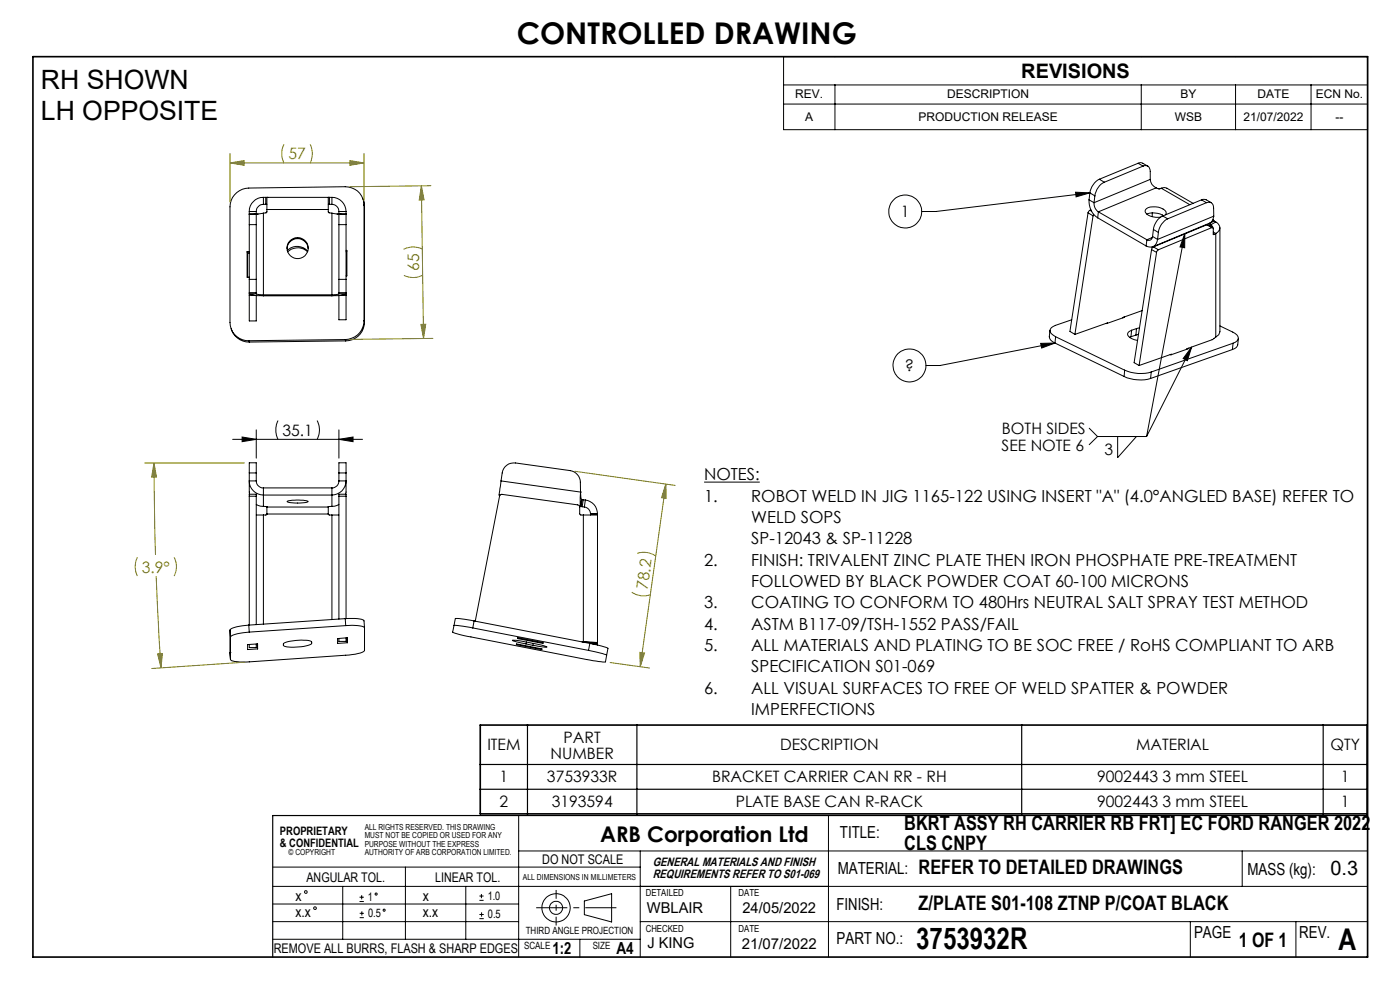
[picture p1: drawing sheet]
<svg xmlns="http://www.w3.org/2000/svg" width="297mm" height="210mm" viewBox="0 0 297 210" stroke-linecap="round" stroke-linejoin="round" font-family="sans-serif">
<g fill="none" stroke="#000" stroke-width=".21">
<path d="M166.2 12h123.9v15.5h-123.9zM166.2 18h123.9M177.1 18v9.5M242.1 18v9.5M262.1 18v9.5M278.1 18v9.5M166.2 22.1h123.9M233.2 38a4 4 0 0 0-2 2.9M233.2 38l1.1 .7M234.3 38.7a3.8 3.8 0 0 0-2 2.8M241.4 34.6h.9l1.2 .6M241.4 34.6l1.1 .6"/>
<path d="M241.4 34.6l-8.2 3.4M242.5 35.2a1.04 1.04 0 0 1 1.1 .1 1.04 1.04 0 0 1 .4 1.1v1.7M242.5 35.2l-8.2 3.5M244 38.1a2.09 2.09 0 0 0 1.3 1.8M244 38.1l-11.9 4.9M245.3 39.9l.6 .2 .4-.2M245.3 39.9l-12.3 5M246.3 39.9l.8-.1 .4 .1 5.6 3.2M246.3 39.9l6.1 3.5M52.4 53.4v5.4h.5M52.4 53.4h.5M52.4 53.4l.1 .3"/>
<path d="M52.5 53.7v5.1M52.5 53.7h.4M52.9 59.3v2.8M52.9 45.5v2.2M52.9 45.4v.1M52.9 44.9v.5M52.9 45.5h.1M52.9 47.7v11.6M52.9 59.3h1.5M52.9 47.7h1.5M52.9 45.5h1.5M52.9 45.4h1.5"/>
<path d="M52.9 44.9h1.5M54.4 59.3v2.8M54.4 45.5v2.2M54.4 44.9v.6M54.4 47.7v11.6M54.8 45.4l-1 .1M55.9 45.2l-1.5 .3h-1.5M55.9 41.9a3 3 0 0 0-3 3M55.9 43.3a1.57 1.57 0 0 0-1.5 1.6M55.9 41.9v1.4M55.9 45.2v17.6M55.9 41.9h.5"/>
<path d="M55.9 43.3h.5M56.4 43.3h.2M56.4 41.9h.2M56.4 41.9v1.4M56.6 44.4v.7l-.7 .1M56.6 41.9v2.5M56.6 41.9h.1M56.6 44.4h13M56.6 41.9h13M60.9 52.7a2.24 2.24 0 0 1 2.2-2.1 2.24 2.24 0 0 1 2.3 2.1M60.9 53.1a3 3 0 0 1 4.4 .2M61 53.4a3.1 3.1 0 0 1 4.2 0"/>
<path d="M69.6 44.4l.1 .6 .7 .2M69.6 41.9h.1M69.6 41.9v2.5M69.6 43.3h.3M69.6 41.9h.3M69.9 41.9h.5M69.9 41.9v1.4M69.9 43.3h.5M70.4 45.2l1.5 .3M70.4 43.3a1.51 1.51 0 0 1 1.5 1.6M70.4 41.9a3 3 0 0 1 3 3M70.4 41.9v1.4"/>
<path d="M70.4 45.2v17.6M71.5 45.4l.9 .1M71.9 59.3v2.8M71.9 45.5v2.2M71.9 45.4h.1M71.9 44.9v.5M71.9 45.5h.1M71.9 47.7v11.6M71.9 59.3h1.5M71.9 47.7h1.5M71.9 45.5h1.5M71.9 45.4h1.5"/>
<path d="M71.9 44.9h1.5M73.4 59.3v2.8M73.4 45.5v2.2M73.4 45.4v.1M73.4 44.9v.5M73.4 45.5h.1M73.4 47.7v11.6M73.4 53.4h.2M73.4 53.1h.2v5.4h-.2M77 42.2l.3 1.6M77.2 43.5a3.9 3.9 0 0 0-4-3.9l-20.4 .3a4.1 4.1 0 0 0-4 4v24.5a3.9 3.9 0 0 0 4 3.9M77.2 43.5v24.5"/>
<path d="M77.2 43.5l.1 .3M77.3 43.8v24.5M228.2 40.8l3 .1-2.9 .9zM230.8 45.1l-3.8 25.2 1 .6M230.8 45.1l1.1 .7M231 42.4a4.2 4.2 0 0 0 1.9 3.8M231 42.4l1.1 .6M231.2 44.6l-.4 .5M231.2 40.9l1.1 .6M231.2 40.9l-.2 1.5M231.2 44.6l.4 .2M231.2 40.9l-32.7 4h-3"/>
<path d="M231.4 44.5l-.2 .1M231.9 45.8l-3.9 25.1M232 45.5l-.1 .3M232.1 43a2.12 2.12 0 0 0 .9 1.9M232.3 41.5l-.2 1.5M232.9 46.2l10.2 6M233 44.9l10.3 6M233 44.9l-.1 1.3M243.3 45.4a4 4 0 0 1 3.5 .3M243.3 50.9l-.2 1.3M244.3 52.9l-3.7 24 1.1 .6M244.3 52.9l1.1 .6"/>
<path d="M244.4 45.1v.9M244.4 52.4v.2M244.5 50.4l-1.2 .5M244.5 50.2a.78 .78 0 0 1-1.2 .7M244.5 50.2l1.1 .6M244.7 52.4l-.4 .5M244.7 48.7l1 .6M244.7 48.7l-.2 1.5M244.7 52.4l1 .6M245.4 53.5l-3.7 24M245.6 50.8a1.55 1.55 0 0 1-.8 1.4 1.55 1.55 0 0 1-1.7 0M245.7 53l-.3 .5"/>
<path d="M245.7 49.3l-.1 1.5M246.6 45.6v.3M246.6 51.5v.1M246.7 45.8a3.7 3.7 0 0 0-2 2.9M246.7 45.8l1 .6M247.3 45.6a.79 .79 0 0 0-.6-1.3 3.8 3.8 0 0 0-3.5 0 .65 .65 0 0 0 0 1.1 4 4 0 0 0 3 .7M247.7 46.4a3.7 3.7 0 0 0-2 2.9M251.4 49.5l-8.2 43.1M251.4 49.5l-.1 3.1-1-.2zM254.9 42.4l.8-.1 1.3 .7M254.9 42.4l1 .6M254.9 42.4l-8.2 3.4"/>
<path d="M255.9 43a1.05 1.05 0 0 1 1.2 .1 1.05 1.05 0 0 1 .4 1v1.8M255.9 43l-8.2 3.4M256 47.7h.2l1.1 .6M256 47.7l1.1 .6M256 47.7l-11.3 4.7M256.4 47.4l.1 .1M256.5 47.5l.4 .2M256.7 47.3l-12.1 5M256.9 47.7l.3 .3 .1 .3M256.9 47.7v.3M257.1 48.3h.2l.1 .2v1.2M257.1 48.3l-11.4 4.7"/>
<path d="M257.4 49.7h.2M257.4 46.6l.2 .3M257.4 49.2l.5 .3M257.5 45.9l-.2 .8-.6 .6M257.5 45.9l-11.9 4.9M257.6 46.9l-1.1 .6M257.6 46.9l.3 .2M257.9 47.1a1.28 1.28 0 0 1 .9 1.2 1.28 1.28 0 0 1-.9 1.2M257.9 49.5l-.3 .2M257.9 49.5v22M257.9 47.1l-1 .6M258.8 48.3v22.1l-.2 .6-.7 .5"/>
<path d="M49 69.7a3.9 3.9 0 0 0 3.9 2.9M52.8 72.3l.1 .3M52.9 62.3a6.3 6.3 0 0 0 3 .5M52.9 62.3v.3M52.9 62.1v.2M52.9 62.6v5.5h1.5v-5.4M52.9 62.1h1.5M52.9 62.3h1.5M52.9 62.6h1M54.4 62.3l1.2 .2h15.1l1.2-.2M54.4 62.1v.2M55.9 62.8h14.5"/>
<path d="M71.9 62.1v.2M71.9 62.1h1.5M71.9 62.3h1.5M72.4 62.6h1M73.2 72l.1 .3M73.2 72l-20.4 .3M73.3 72.3l-20.4 .3M73.4 62.3a6.3 6.3 0 0 1-3 .5M73.4 62.3v.3M73.4 62.6v5.2h-1.5v-5.1M73.4 62.1v.2M77.2 68a4 4 0 0 1-4 4"/>
<path d="M77.2 68l.1 .3M77.3 68.3a4 4 0 0 1-4 4M220.8 72.8h3l-2.8 1zM222.7 70.1l-.1 1.3a1.53 1.53 0 0 0 1.2 1.4M223.8 72.8l14.7 7.1M223.8 72.8l-24.4 4.7h-3M223.9 71.4l14.7 7.1M223.9 71.4l-.1 1.4M227.4 67.8l-3.5 1.2a1.22 1.22 0 0 0-1.1 1.5l1.1 .9M234.9 68.6l-6.9 2.3M238.4 67.2l.1 .1-3.9 1.3M238.5 79.9a8.3 8.3 0 0 0 5.6 .4"/>
<path d="M238.6 78.5a8.1 8.1 0 0 0 5.6 .4M238.6 78.5l-.1 1.4M239.9 71.4l-.3 .1M240.1 70.1a.92 .92 0 0 0-.9 .9 3 3 0 0 0 2.1 1.2M240.1 70.1l-.2 1.3M241 71.1l-1.1 .3M241.1 69.7l-1 .4M241.1 69.7l-.1 1.4M241.5 70.9l-.5 .2M241.7 69.6l-.6 .1M242.3 65.9l-4.1 1.5M244.2 78.9l-.1 1.4"/>
<path d="M248.5 75.2l-6.8 2.3M252.1 73.9h.1l-3.8 1.4-.2-.1M252.8 73.6l-9.6 19M252.8 73.6l-.9 2.9-.9-.4zM257.9 71.5l-.8 .6-5.3 2M258.8 69.1l2.7 1.3a1.46 1.46 0 0 1 1.1 1.6l-.5 .6-.5 .2M261.4 74.1l-17.3 6.2M261.6 72.8l-17.4 6.1M261.6 72.8l-.2 1.3M262.7 71.8l-.1 1.4a1.36 1.36 0 0 1-1.2 .9M49.4 93.2h27.5M51.4 92.7l3 .5-3 .5z"/>
<path d="M54.4 91.2v6M59 89.2a4.5 4.5 0 0 0 0 4M67.3 89.2a4.2 4.2 0 0 1 0 4M71.9 93.2l3-.5v1zM71.9 91.2v6M231.1 90.8l1.7 1.8M232.8 92.6h10.4M232.8 92.6l-1.7 1.7M237.1 92.6v4.5l4-4.5M52.9 105.3v-.5h1.5v.5M52.9 100.3v-2.1h1.5v2.1M52.9 100.3v4.6"/>
<path d="M52.9 105.3v27.3M52.9 105.3h1.5M52.9 100.3h1.5M54.4 102h-1.5a3 3 0 0 0 3 3h14.5a3 3 0 0 0 3-3h-1.5M54.4 107l.9 .4h.6M54.4 102a1.51 1.51 0 0 0 1.5 1.5M54.4 109.2h1.5M54.4 100.3v1.7M54.4 105.3v27.2M55.9 107.4l.7 .2M55.9 103.5v3.9M55.9 109.2v23.2"/>
<path d="M55.9 103.5h14.5M56.6 107.6v1.4M56.6 109l-.2 .2h-.5M56.6 107.6h13M56.6 109h13M60.9 106.4a8.2 8.2 0 0 1 4.5 0 8.1 8.1 0 0 1-4.5 0zM69.6 107.6v1.4M69.6 109l.3 .2h.5M70.4 107.4l-.8 .2M70.4 109.2h1.5M70.4 103.5v3.9M70.4 109.2v22.2"/>
<path d="M71.9 107l-.9 .4h-.6M71.9 102a1.45 1.45 0 0 1-1.5 1.5M71.9 105.3v-.5h1.5v.5M71.9 100.3v-2.1h1.5v2.1M71.9 105.3h1.5M71.9 100.3v1.7M71.9 105.3v26M71.9 100.3h1.5M73.4 100.3l-.1 4.5M73.4 105.3v25.9M106.3 102l-.4 2.9 .2 .1M106.3 102a3.9 3.9 0 0 1 1.2-3.3 2.63 2.63 0 0 1 1.9-.5l11.6 1.6a2.58 2.58 0 0 1 2.1 2.5l.1 2.1"/>
<path d="M106.3 102l16.9 2.4M122.9 107.4h.3M123.2 104.4h.1M123.2 104.4v3M123.2 104.4l.2 1.5M123.2 107.4h.1M123.3 107.4l.2 .1M123.4 105.9l-.2 1.5M123.4 105.9l.1 .1M123.5 106h.2M123.5 106l-.2 1.4M123.5 107.5l.5 .1"/>
<path d="M123.7 106l-.2 1.5M123.7 106l.5 .1M123.8 109.2h3M123.8 109.2h-.8v-1.7l-.4-.4-16.2-2.3-.2 .1-.2 .4-5.2 26.5M123.8 109.2v27M124 107.6a1.46 1.46 0 0 1 1.3 1.4M124.2 106.1a2.91 2.91 0 0 1 2.6 2.9M124.2 106.1l-.2 1.5M125.3 109v.2M125.3 109h1.5M125.3 109h.1M126.8 109v.2"/>
<path d="M126.8 109h.1M126.8 109.2v27.6M126.8 109h-1.5M149.4 102.3h11.8M48.8 138.4h.1M48.8 138.4l.1 1.5M48.8 133.7l.1 1.4M48.8 133.7v4.7M48.9 135.1v4.8M52.5 136.7l2.1-.1v1l-2.1 .2zM52.8 132.6a8.1 8.1 0 0 0-3.9 .9l-.1 .2M52.8 132.6l.1 1.5"/>
<path d="M52.9 134.1a7.1 7.1 0 0 0-4 1M54.4 136.6v.8h-1.5v-.7M54.6 136.6v1M66.1 136.1v.4M66.1 136.2v-.1a9.7 9.7 0 0 0-5.9 .4l-.1 .4a7.9 7.9 0 0 0 5.2 0l.8-.4M66.1 136.2v.3M71.6 135.5l2.1-.2v1l-2.1 .2zM73.2 131.2a8 8 0 0 1 4 .4l.1 1.6M73.2 131.2l-20.4 1.4M73.2 131.2l.1 1.5M73.3 132.7a7.7 7.7 0 0 1 4 .4v5a8.4 8.4 0 0 1-4 .9l-20.4 1.4a8.4 8.4 0 0 1-3.9-.4l-.1-.1M73.3 132.7l-20.4 1.4"/>
<path d="M73.4 135.3v.8h-1.5v-.7M73.6 135.3l.1 1M96.3 132.7l-.3 1.4 1.4 .5 27.1 5.3 3.9 .5 .3-1.4M96.3 132.7h1l3 .5M100.3 133.2l24.5 4.8M100.6 131.7l-3.9-.5-.4 1.5M100.6 131.7l-.3 1.5M100.6 131.7l24.5 4.8M109.6 136.6l5.4 1-.1 .2-5.4-1.1zM109.8 135.3l5.4 1v.2l-5.4-1zM111.6 136.6l1.5 .3M111.7 136.2l-2-.4h-1l2.9 .8"/>
<path d="M111.7 136.2l1.4 .3M111.7 136.2l-.1 .4M113.1 136.5l2.9 .8-2.9-.4M113.1 136.5v.4M123.5 136.2h.3M123.8 136.2h.1M123.8 136.2l1.5 .1M123.8 136.2l3 .1h-1.5M124.8 138l3 .6 .9 .4M125.1 136.5l3.8 1-.2 1.5M125.1 136.5l-.3 1.5M125.3 136.3v.2"/>
<path d="M125.8 136.6h1M126 136.7h.8M110 173v30M175.8 173v30M57.9 188h232.2M57.9 195.5h52.1M57.9 191.8h52.1M57.9 199.2h77.9M57.9 183.9h77.9M72.7 188v11.2M76.3 191.2h.9M76.3 190.3h.9"/>
<path d="M76.3 194.7h.9M76.3 193.7h.9M76.7 189.9v.9M76.8 193.3v.9M86 183.9v15.3M98.8 188v11.2M101.7 194.9h.9M101.7 194h.9M101.7 191h.9M101.7 190.1h.9M102.1 189.6v.9M102.2 193.5v.9"/>
<path d="M110 180.5h180.1M123 199.2v3.8M124 191.1l5.8-1.5v6l-5.8-1.6zM135.8 180.5v22.5M135.8 195.5h154.3M155 188v15M252.5 195.5v7.5M263.5 180.5v7.5M274.9 195.5v7.5"/>
<circle cx="63.1" cy="52.6" r="2.23"/>
<circle cx="192" cy="44.9" r="3.5"/>
<circle cx="192.9" cy="77.5" r="3.5"/>
<circle cx="64.9" cy="189.2" r=".29"/>
<circle cx="66.8" cy="192.6" r=".29"/>
<circle cx="79.8" cy="189.6" r=".22"/>
<circle cx="81.5" cy="193.1" r=".22"/>
<circle cx="118" cy="192.6" r="3"/>
<circle cx="118" cy="192.6" r="1.38"/>
</g>
<g fill="none" stroke="#808000" stroke-width=".21">
<path d="M48.8 34.6l3-.5v1zM48.8 32.6v10.3M48.8 34.6h28.4M60.3 30.6a4.5 4.5 0 0 0 0 4M65.8 30.6a4.5 4.5 0 0 1 0 4M74.2 34.1l3 .5-3 .5zM77.2 32.6v9.9M89.4 39.4l.6 3h-1.1zM89.4 39.4l.5 32.4M91.4 39.4l-17.2 .2M89.6 52.8a4.3 4.3 0 0 0-4 .1M89.6 58.4a4.3 4.3 0 0 1-3.9 0"/>
<path d="M89.3 68.8h1l-.4 3zM91.8 71.8l-17.6 .2M30.7 98.2h21.2M32.7 98.2l.5 3h-1zM32.7 98.2l.3 19.5M122 100l21.2 3M29.1 118.2a4.5 4.5 0 0 0 0 4M36.9 118.2a4.2 4.2 0 0 1 0 4M135.2 117.4a4.4 4.4 0 0 1 3.9 .5M141.3 102.7v3l-1-.1zM141.3 102.7l-5.5 38.7M33.1 122.2l1 19.5"/>
<path d="M33.4 138.7l1.1-.1-.4 3.1zM134 125.6a4.5 4.5 0 0 0 3.9 .6M135.7 138.4l1 .1-.9 2.9zM51.9 140.5l-19.7 1.3M129.4 140.5l8.4 1.2"/>
</g>
<path d="M113.7 192.6h17.1" fill="none" stroke="#000" stroke-width=".21" stroke-dasharray="15.2 1.3 1.3 1.3" stroke-dashoffset="8.6" stroke-linecap="butt"/>
<path d="M118 196.3v-7.5" fill="none" stroke="#000" stroke-width=".21" stroke-dasharray="15.2 1.3 1.3 1.3" stroke-dashoffset="13.4" stroke-linecap="butt"/>
<path d="M111.9 153.8v18.8M135.1 153.8v18.8M216.7 153.8v18.8M280.7 153.8v18.8M101.9 162.2h188.1M101.9 167.4h188.1M290.1 173h-232.2v30" fill="none" stroke="#000" stroke-width=".25"/>
<path d="M7 12h283.1v191h-283.1zM101.9 153.8h188.1v18.8h-188.1z" fill="none" stroke="#000" stroke-width=".35"/>
<g fill="#000">
<path d="M228.2 40.8l3 .1-2.9 .9zM220.8 72.8h3l-2.8 1zM252.8 73.6l-.9 2.9-.9-.4zM251.4 49.5l-.1 3.1-1-.2z"/>
<path d="M51.4 92.7l3 .5-3 .5zM71.9 93.2l3-.5v1z"/>
</g>
<g fill="#808000">
<path d="M32.7 98.2l.5 3h-1zM33.4 138.7l1.1-.1-.4 3.1z"/>
<path d="M141.3 102.7v3l-1-.1zM135.7 138.4l1 .1-.9 2.9z"/>
<path d="M89.4 39.4l.6 3h-1.1zM89.3 68.8h1l-.4 3z"/>
<path d="M48.8 34.6l3-.5v1zM74.2 34.1l3 .5-3 .5z"/>
</g>
<g font-size="6.3">
<text x="109.6" y="9.4">CONTROLLED DRAWING</text>
<text x="194.4" y="201.4">3753932R</text>
<text x="283.9" y="201.6">A</text>
</g>
<g font-size="5.6">
<text x="8.7" y="18.8">RH SHOWN</text>
<text x="8.7" y="25.5">LH OPPOSITE</text>
</g>
<text font-size="4.6" x="127.3" y="178.7">ARB Corporation Ltd</text>
<g font-size="4.2">
<text x="216.7" y="16.6">REVISIONS</text>
<text x="191.8" y="176.1">BKRT ASSY RH CARRIER RB FRT] EC FORD RANGER 2022</text>
<text x="191.8" y="180.4">CLS CNPY</text>
<text x="194.9" y="185.4">REFER TO DETAILED DRAWINGS</text>
<text x="282.2" y="185.6">0.3</text>
<text x="194.9" y="193">Z/PLATE S01-108 ZTNP P/COAT BLACK</text>
<text x="262.8" y="200.9">1 OF 1</text>
</g>
<g font-size="3.5">
<text x="149.4" y="101.9">NOTES:</text>
<text x="149.4" y="106.4">1.</text>
<text x="159.4" y="106.4">ROBOT WELD IN JIG 1165-122 USING INSERT &quot;A&quot; (4.0°ANGLED BASE) REFER TO</text>
<text x="159.4" y="110.9">WELD SOPS</text>
<text x="149.4" y="120">2.</text>
<text x="159.4" y="115.5">SP-12043 &amp; SP-11228</text>
<text x="159.4" y="120">FINISH: TRIVALENT ZINC PLATE THEN IRON PHOSPHATE PRE-TREATMENT</text>
<text x="159.4" y="124.5">FOLLOWED BY BLACK POWDER COAT 60-100 MICRONS</text>
<text x="149.4" y="129">3.</text>
<text x="159.4" y="129">COATING TO CONFORM TO 480Hrs NEUTRAL SALT SPRAY TEST METHOD</text>
<text x="149.4" y="133.6">4.</text>
<text x="159.4" y="133.6">ASTM B117-09/TSH-1552 PASS/FAIL</text>
<text x="149.4" y="138.1">5.</text>
<text x="159.4" y="138.1">ALL MATERIALS AND PLATING TO BE SOC FREE / RoHS COMPLIANT TO ARB</text>
<text x="159.4" y="142.6">SPECIFICATION S01-069</text>
<text x="149.4" y="147.1">6.</text>
<text x="159.4" y="147.1">ALL VISUAL SURFACES TO FREE OF WELD SPATTER &amp; POWDER</text>
<text x="159.4" y="151.7">IMPERFECTIONS</text>
<text x="178.2" y="177.8">TITLE:</text>
<text x="177.7" y="185.4">MATERIAL:</text>
<text x="264.7" y="185.6">MASS (kg):</text>
<text x="177.5" y="193">FINISH:</text>
<text x="117.2" y="202.3">1:2</text>
<text x="130.8" y="202.3">A4</text>
<text x="177.5" y="200.2">PART NO.:</text>
<text x="253.3" y="198.9">PAGE</text>
<text x="275.6" y="198.9">REV.</text>
</g>
<g font-size="3.3" fill="#808000">
<text x="61.2" y="33.8">57</text>
<text x="88.9" y="57.4" transform="rotate(-91 88.9 57.4)">65</text>
<text x="30.1" y="121.4">3.9°</text>
<text x="137.4" y="125.1" transform="rotate(-82 137.4 125.1)">78.2</text>
</g>
<g font-size="3.3">
<text x="191.1" y="46">1</text>
<text x="192" y="78.7">?</text>
<text x="59.9" y="92.4">35.1</text>
<text x="212.5" y="95.6">SEE NOTE 6</text>
<text x="212.6" y="92.1">BOTH SIDES</text>
<text x="234.3" y="96.6">3</text>
<text x="103.4" y="159.2">ITEM</text>
<text x="116.8" y="161.1">NUMBER</text>
<text x="119.6" y="157.6">PART</text>
<text x="165.5" y="159.2">DESCRIPTION</text>
<text x="241" y="159.2">MATERIAL</text>
<text x="282.2" y="159.2">QTY</text>
<text x="106" y="166">1</text>
<text x="116" y="166">3753933R</text>
<text x="151.1" y="166">BRACKET CARRIER CAN RR - RH</text>
<text x="232.8" y="166">9002443 3 mm STEEL</text>
<text x="284.5" y="166">1</text>
<text x="106" y="171.2">2</text>
<text x="117.1" y="171.2">3193594</text>
<text x="156.1" y="171.2">PLATE BASE CAN R-RACK</text>
<text x="232.8" y="171.2">9002443 3 mm STEEL</text>
<text x="284.5" y="171.2">1</text>
</g>
<g font-size="3.2">
<text x="62.7" y="191.1">x</text>
<text x="89.7" y="191.2">x</text>
<text x="62.7" y="194.6">x.x</text>
<text x="89.7" y="194.4">x.x</text>
<text x="137.2" y="193.6">WBLAIR</text>
<text x="157.5" y="193.6">24/05/2022</text>
<text x="137.3" y="201.1">J KING</text>
<text x="157.4" y="201.3">21/07/2022</text>
</g>
<g font-size="2.8">
<text x="115" y="183.2">DO NOT SCALE</text>
<text x="65" y="187.1">ANGULAR TOL.</text>
<text x="92.3" y="187.1">LINEAR TOL.</text>
<text x="58.1" y="202.1">REMOVE ALL BURRS, FLASH &amp; SHARP EDGES</text>
</g>
<g font-size="2.6">
<text x="138.5" y="183.7">GENERAL MATERIALS AND FINISH</text>
<text x="138.5" y="186.2">REQUIREMENTS REFER TO S01-069</text>
</g>
<g font-size="2.5">
<text x="168.7" y="20.9">REV.</text>
<text x="201" y="20.9">DESCRIPTION</text>
<text x="250.4" y="20.9">BY</text>
<text x="266.8" y="20.9">DATE</text>
<text x="279.1" y="20.9">ECN No.</text>
<text x="170.8" y="25.6">A</text>
<text x="194.9" y="25.6">PRODUCTION RELEASE</text>
<text x="249.2" y="25.6">WSB</text>
<text x="263.8" y="25.6">21/07/2022</text>
<text x="283.3" y="25.6">--</text>
<text x="59.4" y="177.1">PROPRIETARY</text>
<text x="59.4" y="179.6">&amp; CONFIDENTIAL</text>
<text x="78" y="191.2">1</text>
<text x="103.5" y="190.9">1.0</text>
<text x="78.1" y="194.6">0.5</text>
<text x="103.5" y="194.8">0.5</text>
</g>
<g font-size="2.1">
<text x="137" y="190.1">DETAILED</text>
<text x="156.7" y="190.1">DATE</text>
<text x="137" y="197.6">CHECKED</text>
<text x="156.7" y="197.6">DATE</text>
<text x="111.2" y="201.4">SCALE</text>
<text x="111.5" y="198.2">THIRD ANGLE PROJECTION</text>
<text x="125.7" y="201.4">SIZE</text>
</g>
<g font-size="1.8">
<text x="77.4" y="176.1">ALL RIGHTS RESERVED. THIS DRAWING</text>
<text x="77.4" y="177.9">MUST NOT BE COPIED OR USED FOR ANY</text>
<text x="77.4" y="179.6">PURPOSE WITHOUT THE EXPRESS</text>
<text x="61.2" y="181.4">© COPYRIGHT</text>
<text x="77.4" y="181.4">AUTHORITY OF ARB CORPORATION LIMITED.</text>
<text x="110.9" y="186.6">ALL DIMENSIONS IN MILLIMETERS</text>
</g>
</svg>
